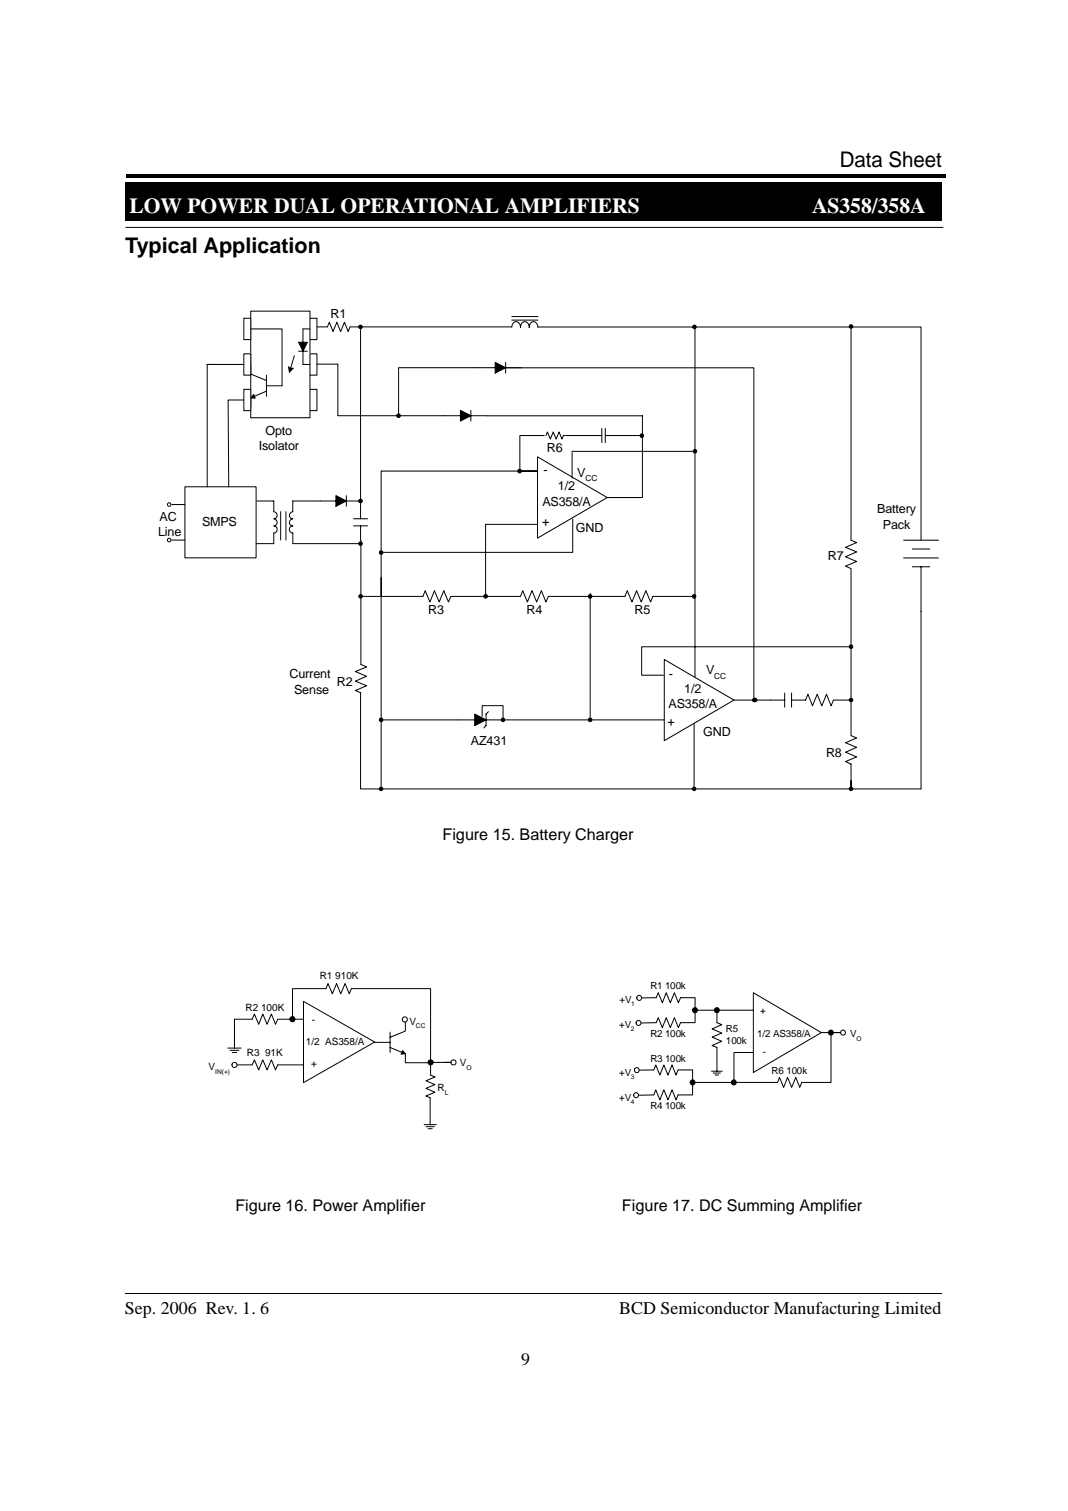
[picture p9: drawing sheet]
<svg xmlns="http://www.w3.org/2000/svg" width="210mm" height="297mm" viewBox="0 0 210 297" stroke-linecap="round" stroke-linejoin="round" font-family="sans-serif">
<path d="M24.7 34.3h.3v.7h-.3zM25 34.3h160.9v.7h-160.9zM24.7 35.9h160.4v7.5h-160.4z" fill="#000"/>
<path d="M24.7 36h160.5M24.7 35.9v7.5M185.1 35.9v7.6M24.6 43.4h160.5M24.7 44.7h160.7" fill="none" stroke="#000" stroke-width=".2"/>
<path d="M23.3 8.3h35.2v25.2h-35.2z" fill="#fff"/>
<path d="M24.7 254.3h160.5" fill="none" stroke="#000" stroke-width=".2"/>
<path d="M120.3 191.9h50.8v27.4h-50.8z" fill="#fff"/>
<path d="M148.1 195.2l13.3 7.8-13.3 7.8z" fill="#fff"/>
<g fill="none" stroke="#000" stroke-width=".2">
<path d="M148.1 195.2l13.3 7.8-13.3 7.8zM139.8 210.6h2.1M140.2 210.9h1.4M140.5 211.3h.7M140.9 205.9v4.7M161.4 203h3.8h-1.1M163.3 203v9.8h-5.7l-.4 1-.8-2-.8 2-.8-2-.8 2-.8-2-.4 1h-8.5v-5.9h3.8"/>
<circle cx="144.2" cy="212.8" r=".48"/>
<circle cx="163.3" cy="203" r=".48"/>
</g>
<g fill="#000">
<circle cx="144.2" cy="212.8" r=".48"/>
<circle cx="163.3" cy="203" r=".48"/>
</g>
<circle cx="165.7" cy="203" r=".47" fill="#fff"/>
<g fill="none" stroke="#000" stroke-width=".2">
<path d="M126.1 196.2l2.9-.1 .4-.9 .8 1.9 .7-1.9 .8 1.9 .8-1.9 .8 1.9 .5-1h2.8v4.9h-2.8l-.5 1-.8-1.9-.8 1.9-.8-1.9-.7 1.9-.8-1.9-.4 .9-3 .1M136.6 198.6h11.5M140.9 201l1 .4-1.9 .9 1.9 .8-1.9 .8 1.9 .8-1.9 .8 .9 .4"/>
<circle cx="165.7" cy="203" r=".48"/>
</g>
<circle cx="125.6" cy="196.2" r=".49" fill="#fff"/>
<circle cx="125.6" cy="196.2" r=".48" fill="none" stroke="#000" stroke-width=".2"/>
<circle cx="125.5" cy="201.1" r=".47" fill="#fff"/>
<g fill="none" stroke="#000" stroke-width=".2">
<path d="M140.9 198.6v2.4M125.6 210.4l2.9-.1 .4-.9 .8 1.9 .8-1.9 .8 1.9 .8-1.9 .8 1.9 .4-1h2.8v4.9h-2.8l-.4 1-.8-2-.8 2-.8-2-.8 2-.8-2-.4 1-3 .1"/>
<circle cx="140.9" cy="198.6" r=".49"/>
<circle cx="125.5" cy="201.1" r=".48"/>
</g>
<circle cx="140.9" cy="198.6" r=".48" fill="#000"/>
<circle cx="125.2" cy="210.4" r=".48" fill="#fff"/>
<circle cx="125.2" cy="210.4" r=".48" fill="none" stroke="#000" stroke-width=".2"/>
<circle cx="125" cy="215.3" r=".48" fill="#fff"/>
<g fill="none" stroke="#000" stroke-width=".2">
<path d="M136.1 212.8h8.2"/>
<circle cx="136.6" cy="198.6" r=".49"/>
<circle cx="125" cy="215.3" r=".48"/>
<circle cx="136.1" cy="212.8" r=".48"/>
</g>
<g fill="#000">
<circle cx="136.6" cy="198.6" r=".49"/>
<circle cx="136.1" cy="212.8" r=".48"/>
</g>
<g fill="#fff">
<path d="M26.7 59.6h158.1v96.2h-158.1z"/>
<path d="M49.3 61.2h11.6v20.9h-11.6z"/>
</g>
<path d="M49.3 61.2h11.6v20.9h-11.6zM49.3 71.6v1.9l3.1 1.3M49.9 77.6l.2 .7-.8-.1zM52.4 76.9l-3.1 1.3v1.8M52.4 75.8h3M52.4 73.7v4.2M58.7 67.3h1.7l-.9 1.7zM58.7 69h1.7M59.5 64.7v6.9" fill="none" stroke="#000" stroke-width=".2"/>
<path d="M49.9 77.6l.2 .7-.8-.1zM58.7 67.3h1.7l-.9 1.7z" fill="#000"/>
<path d="M36.3 95.7h14v14h-14z" fill="#fff"/>
<path d="M36.3 95.7h14v14h-14z" fill="none" stroke="#000" stroke-width=".2"/>
<path d="M60.9 62.6h1.4v4.2h-1.4z" fill="#fff"/>
<path d="M60.9 62.6h1.4v4.2h-1.4z" fill="none" stroke="#000" stroke-width=".2"/>
<path d="M60.9 69.6h1.4v4.1h-1.4z" fill="#fff"/>
<path d="M60.9 69.6h1.4v4.1h-1.4z" fill="none" stroke="#000" stroke-width=".2"/>
<path d="M60.9 76.5h1.4v4.2h-1.4z" fill="#fff"/>
<path d="M60.9 76.5h1.4v4.2h-1.4z" fill="none" stroke="#000" stroke-width=".2"/>
<path d="M47.9 62.6h1.4v4.2h-1.4z" fill="#fff"/>
<path d="M47.9 62.6h1.4v4.2h-1.4z" fill="none" stroke="#000" stroke-width=".2"/>
<path d="M47.9 69.6h1.4v4.1h-1.4z" fill="#fff"/>
<path d="M47.9 69.6h1.4v4.1h-1.4z" fill="none" stroke="#000" stroke-width=".2"/>
<path d="M47.9 76.5h1.4v4.2h-1.4z" fill="#fff"/>
<g fill="none" stroke="#000" stroke-width=".2">
<path d="M40.7 71.6v24.1M42.7 71.6h-2h7.2M47.9 76.5h1.4v4.2h-1.4zM47.9 78.6h-3.1l.2 17.1M59.5 71.6h1.4M59.5 64.7h1.4M64.3 64.3l.4-.9 .7 1.8 .8-1.8 .8 1.8 .7-1.8 .7 1.8 .4-.9M70.9 64.3v37.7M94.3 72.3h8.2M97.3 71.2l2.1 1.1-2.1 1zM99.4 71.2v2.1M33.7 99.2h2.6"/>
<path d="M50.5 98.5h3.3l.1 2.1a.7 .7 0 0 1 .6 .6 .7 .7 0 0 1-.4 .7l-.2 .1a.7 .7 0 0 1 .6 .6 .7 .7 0 0 1-.4 .7l-.3 .1a.7 .7 0 0 1 .7 .7 .7 .7 0 0 1-.7 .7v2.1h-3.5M57.5 98.5h13.6M57.6 98.5v2.1a.71 .71 0 0 0-.7 .6 .71 .71 0 0 0 .4 .8h.3a.7 .7 0 0 0-.7 .7 .7 .7 0 0 0 .7 .7l-.4 .1-.3 .4 .2 .7 .5 .2v2.1h13.3M66 97.4l2.1 1.1-2.1 1zM66.4 81.7h29.2M68.1 97.4v2.1M90.5 80.7l2 1-2 1.1zM92.5 80.7v2.1M102.1 92.6h3.6M109.1 92.6h-34.2v24.5M119.3 97.8h6.9M33.7 106.2h2.6"/>
<path d="M55.2 100.6v5.6M56.2 100.6v5.6M69.5 103.4h2.7M69.5 102h2.7M70.9 103.4v2.8M70.9 106.2v24.4l1.2 .5-2.3 .9 2.3 .9-2.3 1 2.3 .9-2.3 .9 1.1 .5M74.9 113.6v41.5M83.1 117.2l.5-1.1 .9 2.2 .9-2.2 .9 2.2 .9-2.2 .9 2.2 .5-1.1M95.4 117.2h6.9l.4-1.1 1 2.2 .9-2.2 .9 2.2 .9-2.2 .9 2.2 .5-1.1h15l.5-1.1 .9 2.2 .9-2.2 .9 2.2 .9-2.2 1 2.2 .4-1.1h8.1M105.7 103.1h-10.3v14M167.3 106.2l1.1 .5-2.2 .9 2.2 .9-2.2 1 2.2 .9-2.2 .9 1.1 .5v32.8l1.1 .5-2.2 .9 2.2 .9-2.2 1 2.2 .9-2.2 .9 1.1 .5v4.9v-1.6M177.6 106.2h6.8"/>
<path d="M177.6 109.7h6.8M179.3 107.9h3.4M179.3 111.4h3.4M181 111.4v43.7M96 139.9l-.5 .5v2.2l-.4 .5M151.5 137.6h2.7M154.2 136.2v2.8M155.6 137.6h2.7l.5-1.1 .9 2.2 .9-2.2 .9 2.2 .9-2.2 .9 2.2 .5-1.1M155.6 136.2v2.8M93.3 140.4l2.2 1.1-2.2 1.1zM94.8 140.8v-2.1h4.1v2.8h-8.9"/>
</g>
<path d="M97.3 71.2l2.1 1.1-2.1 1zM66 97.4l2.1 1.1-2.1 1zM90.5 80.7l2 1-2 1.1zM93.3 140.4l2.2 1.1-2.2 1.1z" fill="#000"/>
<circle cx="33.3" cy="99.2" r=".34" fill="#fff"/>
<circle cx="33.3" cy="99.2" r=".35" fill="none" stroke="#000" stroke-width=".2"/>
<circle cx="33.3" cy="106.2" r=".34" fill="#fff"/>
<g fill="none" stroke="#000" stroke-width=".2">
<path d="M49.3 64.7h6.1v11.1M57.8 69.9l-.7 2.5M70.9 64.3h29.6M94.3 72.3h-16v9.4M99 72.3h49.2v65.3M105.7 64.3h75.3v41.9M136.6 64.3v72.3M167.3 64.2v42M95.6 81.7h30.7v16.1M70.9 117.2h12.2M88.6 117.2h6.8M112.6 102v6.6h-37.7"/>
<path d="M116 116.7v24.8M70.9 136.2v18.9h110.1M163.8 137.6h3.5M167.3 127.1h-41.2v5.6h4.3M74.9 141.5h15.1M98.9 141.5h37.6M136.4 141.8v13.3"/>
<circle cx="70.9" cy="64.3" r=".34"/>
<circle cx="136.5" cy="64.3" r=".35"/>
<circle cx="167.3" cy="64.2" r=".35"/>
<circle cx="70.9" cy="98.5" r=".34"/>
<circle cx="78.3" cy="81.7" r=".34"/>
<circle cx="126.2" cy="85.6" r=".34"/>
<circle cx="33.3" cy="106.2" r=".35"/>
<circle cx="70.9" cy="106.9" r=".34"/>
<circle cx="70.9" cy="117.2" r=".34"/>
<circle cx="74.9" cy="108.6" r=".35"/>
<circle cx="95.4" cy="117.2" r=".35"/>
<circle cx="116" cy="117.2" r=".35"/>
<circle cx="136.4" cy="117.2" r=".35"/>
<circle cx="148.2" cy="137.6" r=".34"/>
<circle cx="148.4" cy="137.6" r=".35"/>
<circle cx="167.3" cy="137.6" r=".34"/>
<circle cx="167.3" cy="127.1" r=".35"/>
<circle cx="74.9" cy="155.1" r=".34"/>
<circle cx="74.9" cy="141.5" r=".34"/>
<circle cx="98.9" cy="141.5" r=".34"/>
<circle cx="116" cy="141.5" r=".35"/>
<circle cx="136.4" cy="155.1" r=".34"/>
<circle cx="167.3" cy="155.1" r=".34"/>
</g>
<g fill="#000">
<path d="M56.6 71.9l.4 .3 .8 .1-1 1.1z" fill-rule="evenodd"/>
<circle cx="70.9" cy="64.3" r=".34"/>
<circle cx="136.5" cy="64.3" r=".35"/>
<circle cx="167.3" cy="64.2" r=".34"/>
<circle cx="70.9" cy="98.5" r=".34"/>
<circle cx="78.3" cy="81.7" r=".34"/>
<circle cx="126.2" cy="85.6" r=".34"/>
<circle cx="70.9" cy="106.9" r=".34"/>
<circle cx="70.9" cy="117.2" r=".34"/>
<circle cx="74.9" cy="108.6" r=".35"/>
<circle cx="95.4" cy="117.2" r=".35"/>
<circle cx="116" cy="117.2" r=".35"/>
<circle cx="136.4" cy="117.2" r=".34"/>
<circle cx="148.2" cy="137.6" r=".35"/>
<circle cx="148.4" cy="137.6" r=".35"/>
<circle cx="167.3" cy="127.1" r=".34"/>
<circle cx="167.3" cy="137.6" r=".34"/>
<circle cx="74.9" cy="155.1" r=".34"/>
<circle cx="74.9" cy="141.5" r=".34"/>
<circle cx="98.9" cy="141.5" r=".34"/>
<circle cx="116" cy="141.5" r=".35"/>
<circle cx="136.4" cy="155.1" r=".34"/>
<circle cx="167.3" cy="155.1" r=".34"/>
</g>
<path d="M105.6 89.8l13.7 8-13.7 8z" fill="#fff"/>
<path d="M105.6 89.8l13.7 8-13.7 8z" fill="none" stroke="#000" stroke-width=".2"/>
<path d="M130.6 129.6l13.7 8-13.7 8z" fill="#fff"/>
<g fill="none" stroke="#000" stroke-width=".2">
<path d="M62.3 71.6h4.1v10.1M62.3 64.3h2M68.8 64.3h2.1M100.6 64.4a.89 .89 0 0 1 .8-1.2 .89 .89 0 0 1 .9 1.2 .89 .89 0 0 1 .9-1.2 .89 .89 0 0 1 .8 1.2 .85 .85 0 0 1 .6-1.1 .85 .85 0 0 1 1 .6l.1 .5M100.6 62.9h5.1M100.6 62.2h5.1M107 85.6h-4.8v6.8M107.3 85.6l.3-.7 .6 1.4 .5-1.4 .6 1.4 .6-1.4 .5 1.4 .3-.7M110.7 85.6h7.6M112.4 88.7h24.2M112.4 88.9v5.1M118.3 84.2v2.8"/>
<path d="M119 84.2v2.8M119 85.6h7.2M130.6 129.6l13.7 8-13.7 8zM144.2 137.6h7.3"/>
<circle cx="102.1" cy="92.6" r=".34"/>
<circle cx="136.6" cy="88.7" r=".35"/>
</g>
<g fill="#000">
<circle cx="102.1" cy="92.6" r=".34"/>
<circle cx="136.6" cy="88.7" r=".34"/>
</g>
<path d="M40.6 190.1h52.6v32.3h-52.6z" fill="#fff"/>
<path d="M59.6 196.8l14 8.1-14 7.9z" fill="#fff"/>
<path d="M59.6 196.8l14 8.1-14 7.9zM64.1 194.4l.4-1 .8 2 .8-2 .9 2 .8-2 .8 2 .5-1M84.6 208.9h4h-1.2" fill="none" stroke="#000" stroke-width=".2"/>
<circle cx="89.1" cy="208.9" r=".51" fill="#fff"/>
<g fill="none" stroke="#000" stroke-width=".2">
<path d="M46.1 200.4h3.5l.4-1.1 .8 2.1 .8-2.1 .9 2.1 .8-2.1 .8 2.1 .5-1h5M46.6 209.3h3l.4-1 .8 2 .8-2 .9 2 .8-2 .8 2 .5-1"/>
<circle cx="57.5" cy="200.3" r=".51"/>
<circle cx="89.1" cy="208.9" r=".51"/>
</g>
<circle cx="57.5" cy="200.3" r=".51" fill="#000"/>
<circle cx="46.1" cy="209.3" r=".5" fill="#fff"/>
<g fill="none" stroke="#000" stroke-width=".2">
<path d="M64.1 194.4h-6.6v6M69.1 194.4h15.5v14.5M44.8 206h2.6M45.2 206.5h1.8M45.7 206.9h.8M46.1 200.4v5.6M54.6 209.3h5.1M84.5 215.8v5.3M84.6 209.3v2l.9 .4-1.8 .8 1.8 .7-1.8 .8 1.8 .7-1.8 .8 .9 .3M83.4 221.1h2.3M83.7 221.5h1.6M84.1 221.9h.8"/>
<circle cx="46.1" cy="209.3" r=".5"/>
<circle cx="84.6" cy="208.9" r=".5"/>
</g>
<circle cx="84.6" cy="208.9" r=".5" fill="#000"/>
<circle cx="79.6" cy="200.4" r=".49" fill="#fff"/>
<g fill="none" stroke="#000" stroke-width=".2">
<path d="M73.7 204.9h3M76.7 205.9l3 1.3v1.7h5M76.7 202.9v4M79.1 206.5l.6 .7h-.9zM79.7 200.9v1.8l-3 1.2"/>
<circle cx="79.6" cy="200.4" r=".49"/>
</g>
<path d="M79.1 206.5l.6 .7h-.9z" fill="#000"/>
<g font-size="4.2">
<text x="165.1" y="32.8">Data Sheet</text>
<text x="24.6" y="49.7">Typical Application</text>
</g>
<g font-size="4.2" fill="#fff">
<text x="25.4" y="41.8">LOW POWER DUAL OPERATIONAL AMPLIFIERS</text>
<text x="159.6" y="41.8">AS358/358A</text>
</g>
<g font-size="3.5">
<text x="24.6" y="258.2">Sep. 2006 Rev. 1. 6</text>
<text x="121.7" y="258.2">BCD Semiconductor Manufacturing Limited</text>
<text x="102.4" y="268.3">9</text>
</g>
<g font-size="3.2">
<text x="87" y="165.1">Figure 15. Battery Charger</text>
<text x="46.3" y="238.1">Figure 16. Power Amplifier</text>
<text x="122.2" y="238.1">Figure 17. DC Summing Amplifier</text>
</g>
<g font-size="2.5">
<text x="65" y="62.6">R1</text>
<text x="50.8" y="88.4">Isolator</text>
<text x="52.2" y="85.5">Opto</text>
<text x="107.5" y="88.8">R6</text>
<text x="106.8" y="93.2">-</text>
<text x="113.5" y="93.8">V</text>
<text x="106.6" y="99.4">AS358/A</text>
<text x="109.7" y="96.4">1/2</text>
<text x="172.4" y="100.9">Battery</text>
<text x="31.1" y="105.3">Line</text>
<text x="31.3" y="102.3">AC</text>
<text x="39.7" y="103.4">SMPS</text>
<text x="106.6" y="103.4">+</text>
<text x="113.2" y="104.6">GND</text>
<text x="173.5" y="103.9">Pack</text>
<text x="162.7" y="110.1">R7</text>
<text x="84.2" y="120.6">R3</text>
<text x="103.5" y="120.7">R4</text>
<text x="124.7" y="120.7">R5</text>
<text x="56.9" y="133.4">Current</text>
<text x="57.8" y="136.3">Sense</text>
<text x="66.2" y="134.9">R2</text>
<text x="131.4" y="133.3">-</text>
<text x="134.5" y="136.2">1/2</text>
<text x="138.8" y="132.6">V</text>
<text x="131.2" y="142.7">+</text>
<text x="131.4" y="139.2">AS358/A</text>
<text x="92.6" y="146.5">AZ431</text>
<text x="138.2" y="144.6">GND</text>
<text x="162.3" y="148.8">R8</text>
</g>
<g font-size="2">
<text x="62.9" y="192.5">R1 910K</text>
<text x="48.3" y="198.7">R2 100K</text>
<text x="61.3" y="201.1">-</text>
<text x="80.5" y="201.4">V</text>
<text x="48.5" y="207.5">R3 91K</text>
<text x="60.1" y="205.5">1/2 AS358/A</text>
<text x="61.2" y="209.8">+</text>
<text x="90.4" y="209.6">V</text>
<text x="41" y="210.4">V</text>
<text x="86" y="214.5">R</text>
</g>
<g font-size="1.9">
<text x="121.8" y="197.1">+V</text>
<text x="127.8" y="194.5">R1 100k</text>
<text x="121.7" y="202">+V</text>
<text x="127.8" y="203.9">R2 100k</text>
<text x="142.7" y="202.9">R5</text>
<text x="148.8" y="203.8">1/2 AS358/A</text>
<text x="149.4" y="199.3">+</text>
<text x="167.1" y="203.9">V</text>
<text x="127.8" y="208.7">R3 100k</text>
<text x="142.7" y="205.3">100k</text>
<text x="149.9" y="207.3">-</text>
<text x="121.7" y="211.4">+V</text>
<text x="151.7" y="211.1">R6 100k</text>
<text x="121.7" y="216.3">+V</text>
<text x="127.8" y="218">R4 100k</text>
</g>
<g font-size="1.6">
<text x="115.1" y="94.6">CC</text>
<text x="140.4" y="133.4">CC</text>
</g>
<g font-size="1.3">
<text x="124.1" y="197.8">1</text>
<text x="81.7" y="202.1">CC</text>
<text x="124" y="202.6">2</text>
<text x="168.3" y="204.6">O</text>
<text x="42.3" y="211.1">IN(+)</text>
<text x="87.4" y="215.2">L</text>
<text x="91.7" y="210.3">O</text>
<text x="124" y="212.1">3</text>
<text x="124" y="217">4</text>
</g>
</svg>
